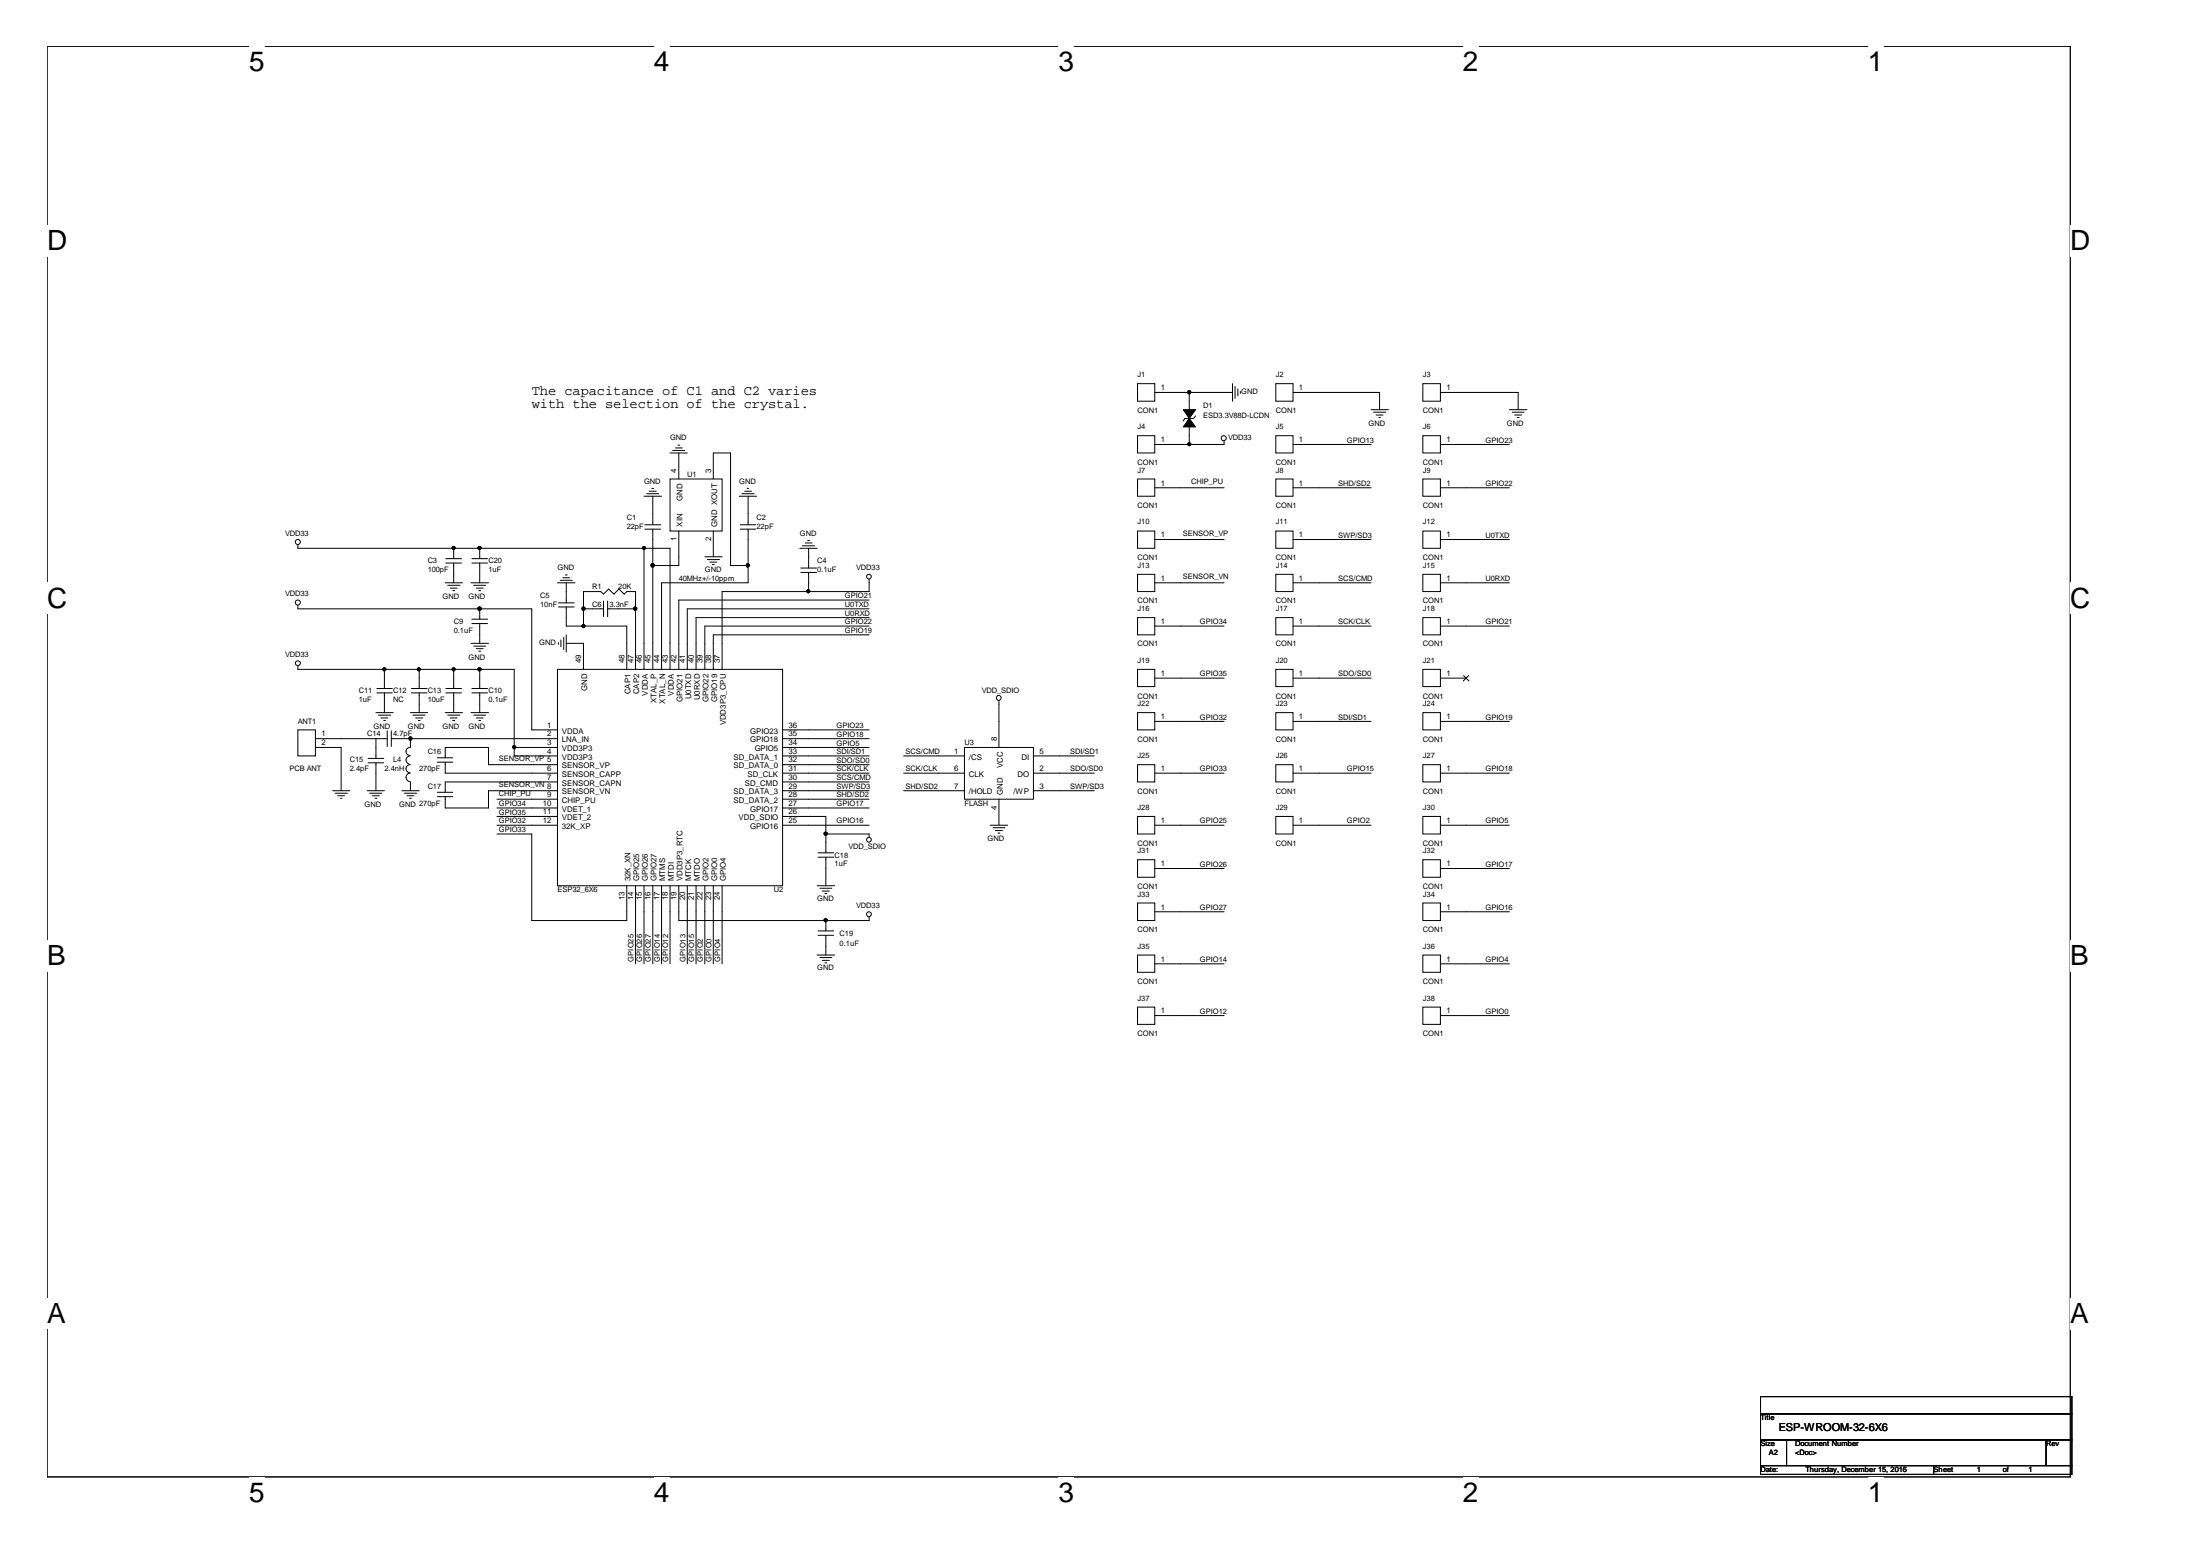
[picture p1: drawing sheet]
<svg xmlns="http://www.w3.org/2000/svg" width="297mm" height="210mm" viewBox="0 0 297 210" stroke-linecap="round" stroke-linejoin="round" font-family="sans-serif">
<path d="M6.3 6.2h273.2v193.2h-273.2z" fill="none" stroke="#000" stroke-width=".14"/>
<g fill="#fff">
<path d="M33.7 6.2h2.1v4.3h-2.1z"/>
<path d="M33.7 199.4h2.1v4.2h-2.1z"/>
<path d="M88.3 6.2h2.1v4.3h-2.1z"/>
<path d="M88.3 199.4h2.1v4.2h-2.1z"/>
<path d="M142.9 6.2h2.1v4.3h-2.1z"/>
<path d="M142.9 199.4h2.1v4.2h-2.1z"/>
<path d="M197.5 6.2h2.1v4.3h-2.1z"/>
<path d="M197.5 199.4h2.1v4.2h-2.1z"/>
<path d="M252.2 6.2h2.1v4.3h-2.1z"/>
<path d="M252.2 199.4h2.1v4.2h-2.1z"/>
<path d="M6.3 30.4h2.8v4.2h-2.8z"/>
<path d="M279.5 30.4h2.8v4.2h-2.8z"/>
<path d="M6.3 78.6h2.8v4.3h-2.8z"/>
<path d="M279.5 78.6h2.8v4.3h-2.8z"/>
<path d="M6.3 126.9h2.6v4.3h-2.6z"/>
<path d="M279.5 126.9h2.6v4.3h-2.6z"/>
<path d="M6.3 175.2h2.6v4.2h-2.6z"/>
<path d="M279.5 175.2h2.6v4.2h-2.6z"/>
</g>
<g fill="none" stroke="#000" stroke-width=".14">
<path d="M153.6 58.8h2.3v2.3h-2.3zM153.6 51.8h2.3v2.4h-2.3zM155.9 53h10.5M160.6 53v2.3M160.6 57.6v2.4M161.4 56.1l-.2 .4h-1.2l-.2 .3M165.3 59.5v.5h-9.4M166.4 51.8v2.4M166.8 52.2v1.6M167.1 52.5v.9M167.5 52.8v.3M172.3 51.8h2.3v2.4h-2.3z"/>
<path d="M172.3 58.8h2.3v2.3h-2.3zM174.6 53h11.7v2.3M185.1 55.3h2.4M185.5 55.6h1.6M185.8 56h.9M186.2 56.4h.2M192.1 58.8h2.4v2.3h-2.4zM192.1 51.8h2.4v2.4h-2.4zM194.5 53h10.5v2.3M203.8 55.3h2.4M204.2 55.6h1.6M204.5 56h.9"/>
<path d="M204.9 56.4h.2M40.2 73.5v.5h50.3v16.4M60.1 78.7h2.3M60.2 76h2.1M60.2 75.4h2.1M60.5 79h1.6M60.8 79.4h.9M61.1 79.7h.3M61.3 74v1.4M61.3 76v2.7M63.6 78.7h2.4M63.7 76h2.1"/>
<path d="M63.7 75.4h2.1M64 79h1.6M64.3 79.4h.9M64.6 79.7h.3M64.8 74v1.4M64.8 76v2.7M75.3 78.7h2.3M75.6 78.3h1.7M76 78h.9M76.3 77.6h.3M76.5 78.7v2.7M87 67h2.3"/>
<path d="M87 74v16.4M87.1 70.8h2.1M87.1 71.4h2.1M87.3 66.6h1.6M87.7 66.3h.9M88 65.9h.3M88.1 67v3.8M88.1 71.4v19M90.5 64.7h7v7h-7zM90.5 61.1h2.3M90.8 60.8h1.7M91.2 60.5h.9"/>
<path d="M91.5 60.1h.3M91.7 61.1v3.6M91.7 71.7v4.6h-3.6M95.2 75.2h2.3M95.5 75.5h1.7M95.8 75.9h1M96.2 76.2h.2M96.3 64.7v-3.6h2.3v15.2h2.4M96.3 71.7v3.5M99.8 67h2.4M99.9 70.8h2.1M99.9 71.4h2.1"/>
<path d="M100.2 66.6h1.6M100.5 66.3h1M100.9 65.9h.2M101 71.4v7.3h-11.7v11.7M101 67v3.8M108 74h2.3M108.1 76.7h2.1M108.1 77.3h2.1M108.3 73.7h1.7M108.7 73.3h.9M109.1 73h.2M109.2 74v2.7"/>
<path d="M109.2 77.3v2.6M117.3 78.2v1.7h-19.8v10.5M153.6 64.7h2.3v2.3h-2.3zM153.6 71.7h2.3v2.3h-2.3zM153.6 77.5h2.3v2.4h-2.3zM155.9 78.7h9.4M155.9 72.8h9.4M155.9 65.8h9.4M172.3 77.5h2.3v2.4h-2.3zM172.3 64.7h2.3v2.3h-2.3zM172.3 71.7h2.3v2.3h-2.3zM174.6 78.7h10.5"/>
<path d="M174.6 60h10.5M174.6 72.8h10.5M174.6 65.8h10.5M192.1 71.7h2.4v2.3h-2.4zM192.1 77.5h2.4v2.4h-2.4zM192.1 64.7h2.4v2.3h-2.4zM194.5 78.7h9.3M194.5 60h9.3M194.5 72.8h9.3M194.5 65.8h9.3M40.2 98.5h2.4v3.5h-2.4zM40.2 81.7v.5h31.6v16.3h3.5"/>
<path d="M40.2 89.9v.5h29.2v11.6h5.9M42.6 99.7h9.7M50.8 96.2h2.3M50.8 99.7v2.7M50.9 93.5h2.1M50.9 92.9h2.1M51.1 96.5h1.6M51.4 96.9h1M51.8 97.3h.2M51.9 90.4v2.5M51.9 93.5v2.7M52.3 98.7v2.1"/>
<path d="M52.8 99.7h22.5M52.8 98.7v2.1M55.4 96.2h2.3M55.4 99.7v1.2M55.5 93.5h2.2M55.5 92.9h2.2M55.8 96.5h1.6M56.1 96.9h1M56.5 97.3h.2M56.6 90.4v2.5M56.6 93.5v2.7M60.1 96.2h2.3"/>
<path d="M60.2 93.5h2.1M60.2 92.9h2.1M60.5 96.5h1.6M60.8 96.9h.9M61.1 97.3h.3M61.3 90.4v2.5M61.3 93.5v2.7M63.6 96.2h2.4M63.6 86.8h2.4M63.7 93.5h2.1M63.7 92.9h2.1M63.7 84.2h2.1"/>
<path d="M63.7 83.6h2.1M64 96.5h1.6M64 87.2h1.6M64.3 96.9h.9M64.3 87.6h.9M64.6 97.3h.3M64.6 87.9h.3M64.8 82.2v1.4M64.8 84.2v2.6M64.8 90.4v2.5M64.8 93.5v2.7M75.3 90.4h30.4v29.2h-30.4z"/>
<path d="M75.4 86.8v.2M75.4 81.4h2.1M75.4 81.9h2.1M75.7 86.4v.9M76.1 86v1.7M76.5 81.9v2.6h8.1v5.9M76.5 85.7v2.3M76.5 86.8h2.3v3.6M78.8 84.5v-4.6h2.3l.4 .3 .7-.7 .7 .7 .7-.7 .7 .7 .3-.3h1.2v10.5M78.8 82.2h2.7M81.5 81.1v2.1M82 82.2h3.8"/>
<path d="M82 81.1v2.1M105.7 99.7h11.6M105.7 98.5h11.6M117.3 82.2h-24.5v8.2M117.3 84.5h-22.1v5.9M117.3 81h-25.6v9.4M117.3 85.7h-21v4.7M117.3 83.4h-23.3v7M134.9 94.6v6.3M153.6 96.2h2.3v2.3h-2.3zM153.6 83.4h2.3v2.3h-2.3zM153.6 90.4h2.3v2.3h-2.3z"/>
<path d="M155.9 97.4h9.4M155.9 91.5h9.4M155.9 84.5h9.4M172.3 96.2h2.3v2.3h-2.3zM172.3 83.4h2.3v2.3h-2.3zM172.3 90.4h2.3v2.3h-2.3zM174.6 97.4h10.5M174.6 91.5h10.5M174.6 84.5h10.5M192.1 90.4h2.4v2.3h-2.4zM192.1 96.2h2.4v2.3h-2.4zM192.1 83.4h2.4v2.3h-2.4z"/>
<path d="M194.5 97.4h9.3M194.5 91.5h3.5M194.5 84.5h9.3M197.6 91.2l.7 .7M198.3 91.2l-.7 .7M42.6 100.9h3.5v5.8M44.9 106.7h2.3M45.3 107.1h1.6M45.6 107.4h.9M46 107.8h.2M49.6 106.7h2.3M49.7 102.4h2.1"/>
<path d="M49.7 103h2.1M49.9 107.1h1.7M50.3 107.4h.9M50.6 107.8h.3M50.8 103v3.7M54.3 106.7h2.3M54.6 107.1h1.7M54.9 107.4h1M55.3 107.8h.2M55.4 100.9a.55 .55 0 0 0-.6 .5 .55 .55 0 0 0 .6 .6M55.4 102a.57 .57 0 0 0-.6 .6 .57 .57 0 0 0 .6 .6M55.4 103.2a.55 .55 0 0 0-.6 .6 .55 .55 0 0 0 .6 .5"/>
<path d="M55.4 104.4a.57 .57 0 0 0-.6 .5 .57 .57 0 0 0 .6 .6M55.4 105.6v1.1M59.1 102.9h2M59.1 102.3h2M59.1 107.5h2M59.1 106.9h2M60.1 102.9v1.5h15.2M60.1 102.3v-1.4h5.9v2.3h9.3M67.1 111.4h8.2M67.1 107.9h8.2M67.1 109.1h8.2M67.1 110.2h8.2"/>
<path d="M67.1 112.6h4.7v11.7h12.8v-4.7M69.4 100.9h5.9M75.3 106.7h-9.3v2.4h-5.9v-1.6M75.3 105.6h-15.2v1.3M85.8 119.6v10.5M87 119.6v10.5M88.1 119.6v10.5M89.3 119.6v10.5M90.5 119.6v10.5M91.7 119.6v4.7h25.6v-.5M92.8 119.6v10.5M94 119.6v10.5"/>
<path d="M95.2 119.6v10.5M96.3 119.6v10.5M97.5 119.6v10.5M105.7 111.4h11.6M105.7 106.7h11.6M105.7 102h11.6M105.7 104.4h11.6M105.7 100.9h11.6M105.7 110.2h5.8v4.9M105.7 103.2h11.6M105.7 105.6h11.6M105.7 107.9h11.6"/>
<path d="M105.7 109.1h11.6M110.3 119.6h2.4M110.4 115.7h2.2M110.4 115.1h2.2M110.7 119.9h1.6M111.5 112.6h5.8v.4M111.5 115.7v3.9M122 106.7h8.2M122 102h8.2M122 104.4h8.2M130.2 100.9h9.3v7h-9.3zM133.7 111.4h2.4"/>
<path d="M134.1 111.7h1.6M134.4 112.1h.9M134.7 112.5h.3M134.9 107.9v3.5M139.5 106.7h8.2M139.5 102h8.2M139.5 104.4h8.2M153.6 116h2.3v2.4h-2.3zM153.6 103.2h2.3v2.4h-2.3zM153.6 110.2h2.3v2.4h-2.3zM155.9 111.4h9.4M155.9 104.4h9.4"/>
<path d="M155.9 117.2h9.4M172.3 103.2h2.3v2.4h-2.3zM172.3 110.2h2.3v2.4h-2.3zM174.6 111.4h10.5M174.6 104.4h10.5M192.1 110.2h2.4v2.4h-2.4zM192.1 116h2.4v2.4h-2.4zM192.1 103.2h2.4v2.4h-2.4zM194.5 111.4h9.3M194.5 104.4h9.3M194.5 117.2h9.3M110.3 128.9h2.4"/>
<path d="M110.4 126.3h2.2M110.4 125.7h2.2M110.7 129.3h1.6M111 129.6h1M111 120.3h1M111.4 130h.2M111.4 120.6h.2M111.5 124.3v1.4M111.5 126.3v2.6M153.6 128.9h2.3v2.3h-2.3zM153.6 121.9h2.3v2.4h-2.3zM153.6 135.9h2.3v2.4h-2.3z"/>
<path d="M155.9 130.1h9.4M155.9 123.1h9.4M155.9 137.1h9.4M192.1 128.9h2.4v2.3h-2.4zM192.1 121.9h2.4v2.4h-2.4zM192.1 135.9h2.4v2.4h-2.4zM194.5 130.1h9.3M194.5 123.1h9.3M194.5 137.1h9.3M237.7 188.5h42v2.4h-42zM237.7 190.9h42v3.5h-42zM237.7 194.4h3.5v3.4h-3.5z"/>
<path d="M237.7 197.8h23.4v1.2h-23.4zM241.2 194.4h35.1v3.4h-35.1zM261.1 197.8h18.6v1.2h-18.6zM276.3 194.4h3.4v3.4h-3.4z"/>
<circle cx="165.2" cy="59.1" r=".34"/>
<circle cx="40.2" cy="73.2" r=".34"/>
<circle cx="117.3" cy="77.8" r=".32"/>
<circle cx="40.2" cy="81.3" r=".34"/>
<circle cx="40.2" cy="89.5" r=".33"/>
<circle cx="134.8" cy="94.2" r=".33"/>
<circle cx="117.3" cy="113.4" r=".32"/>
<circle cx="117.3" cy="123.4" r=".33"/>
</g>
<g fill="#000" stroke="#000" stroke-width=".14">
<path d="M160.6 56.5l.8 1.1h-1.6z" fill-rule="evenodd"/>
<path d="M159.8 55.3h1.6l-.8 1.2z" fill-rule="evenodd"/>
<path d="M160.4 59.8h.3l.1 .2-.1 .1-.1 .1-.2-.1z" fill-rule="evenodd"/>
<path d="M160.4 52.8h.3l.1 .1-.1 .2-.1 .1-.2-.1z" fill-rule="evenodd"/>
<path d="M160.4 59.8h.3l.1 .2-.1 .1-.1 .1-.2-.1z" fill-rule="evenodd"/>
<path d="M160.4 52.8h.3l.1 .1-.1 .2-.1 .1-.2-.1z" fill-rule="evenodd"/>
<path d="M61.1 73.8h.3l.1 .2-.1 .1-.1 .1-.2-.1z" fill-rule="evenodd"/>
<path d="M61.1 73.8h.3l.1 .2-.1 .1-.1 .1-.2-.1z" fill-rule="evenodd"/>
<path d="M64.6 73.8h.3l.1 .2-.1 .1-.2 .1-.1-.1z" fill-rule="evenodd"/>
<path d="M64.6 73.8h.3l.1 .2-.1 .1-.2 .1-.1-.1z" fill-rule="evenodd"/>
<path d="M86.8 73.8h.3l.1 .2-.1 .1-.1 .1-.2-.1z" fill-rule="evenodd"/>
<path d="M86.8 73.8h.3l.1 .2-.1 .1-.1 .1-.2-.1z" fill-rule="evenodd"/>
<path d="M87.9 76.1h.4v.2v.2l-.2 .1-.2-.1z" fill-rule="evenodd"/>
<path d="M87.9 76.1h.4v.2v.2l-.2 .1-.2-.1z" fill-rule="evenodd"/>
<path d="M100.8 76.1h.3l.1 .2-.1 .2-.1 .1-.2-.1z" fill-rule="evenodd"/>
<path d="M100.8 76.1h.3l.1 .2-.1 .2-.1 .1-.2-.1z" fill-rule="evenodd"/>
<path d="M109 79.7h.3v.1v.2h-.2h-.1z" fill-rule="evenodd"/>
<path d="M109 79.7h.3v.1v.2h-.2h-.1z" fill-rule="evenodd"/>
<path d="M51.7 90.2h.3l.1 .2-.1 .1-.1 .1-.2-.1z" fill-rule="evenodd"/>
<path d="M51.7 90.2h.3l.1 .2-.1 .1-.1 .1-.2-.1z" fill-rule="evenodd"/>
<path d="M55.3 99.5h.3v.2v.1l-.2 .1-.1-.1z" fill-rule="evenodd"/>
<path d="M55.3 99.5h.3v.2v.1l-.2 .1-.1-.1z" fill-rule="evenodd"/>
<path d="M56.4 90.2h.3l.1 .2-.1 .1-.1 .1-.2-.1z" fill-rule="evenodd"/>
<path d="M56.4 90.2h.3l.1 .2-.1 .1-.1 .1-.2-.1z" fill-rule="evenodd"/>
<path d="M61.1 90.2h.3l.1 .2-.1 .1-.1 .1-.2-.1z" fill-rule="evenodd"/>
<path d="M61.1 90.2h.3l.1 .2-.1 .1-.1 .1-.2-.1z" fill-rule="evenodd"/>
<path d="M64.6 90.2h.3l.1 .2-.1 .1-.2 .1-.1-.1z" fill-rule="evenodd"/>
<path d="M64.6 82h.3l.1 .1-.1 .2-.2 .1-.1-.1z" fill-rule="evenodd"/>
<path d="M64.6 90.2h.3l.1 .2-.1 .1-.2 .1-.1-.1z" fill-rule="evenodd"/>
<path d="M64.6 82h.3l.1 .1-.1 .2-.2 .1-.1-.1z" fill-rule="evenodd"/>
<path d="M78.6 84.4h.3l.1 .1-.1 .1-.1 .1-.2-.1z" fill-rule="evenodd"/>
<path d="M78.6 82h.3l.1 .1-.1 .2-.1 .1-.2-.1z" fill-rule="evenodd"/>
<path d="M78.6 84.4h.3l.1 .1-.1 .1-.1 .1-.2-.1z" fill-rule="evenodd"/>
<path d="M78.6 82h.3l.1 .1-.1 .2-.1 .1-.2-.1z" fill-rule="evenodd"/>
<path d="M85.6 82h.3l.1 .1-.1 .2-.1 .1-.2-.1z" fill-rule="evenodd"/>
<path d="M85.6 82h.3l.1 .1-.1 .2-.1 .1-.2-.1z" fill-rule="evenodd"/>
<path d="M69.3 100.7h.3v.2v.1l-.2 .1-.1-.1z" fill-rule="evenodd"/>
<path d="M69.3 100.7h.3v.2v.1l-.2 .1-.1-.1z" fill-rule="evenodd"/>
<path d="M111.3 112.4h.3l.1 .1-.1 .2h-.1h-.2z" fill-rule="evenodd"/>
<path d="M111.3 112.4h.3l.1 .1-.1 .2h-.1h-.2z" fill-rule="evenodd"/>
<path d="M111.3 124.1h.3l.1 .1-.1 .2h-.1h-.2z" fill-rule="evenodd"/>
<path d="M111.3 124.1h.3l.1 .1-.1 .2h-.1h-.2z" fill-rule="evenodd"/>
</g>
<g font-size="3.8">
<text x="33.7" y="9.6">5</text>
<text x="88.3" y="9.6">4</text>
<text x="142.9" y="9.6">3</text>
<text x="197.5" y="9.6">2</text>
<text x="252.2" y="9.6">1</text>
<text x="6.3" y="33.8">D</text>
<text x="279.5" y="33.8">D</text>
<text x="6.3" y="82">C</text>
<text x="279.5" y="82">C</text>
<text x="6.3" y="130.3">B</text>
<text x="279.5" y="130.3">B</text>
<text x="6.3" y="178.6">A</text>
<text x="279.5" y="178.6">A</text>
<text x="33.7" y="202.7">5</text>
<text x="88.3" y="202.7">4</text>
<text x="142.9" y="202.7">3</text>
<text x="197.5" y="202.7">2</text>
<text x="252.2" y="202.7">1</text>
</g>
<g font-size="1.9">
<text x="71.8" y="53.3">The capacitance of C1 and C2 varies</text>
<text x="71.8" y="55.1">with the selection of the crystal.</text>
</g>
<text font-size="1.5" x="240.2" y="193.1">ESP-WROOM-32-6X6</text>
<g font-size="1.1">
<text x="156.7" y="52.7">1</text>
<text x="175.4" y="52.7">1</text>
<text x="195.3" y="52.7">1</text>
<text x="156.7" y="59.7">1</text>
<text x="175.4" y="59.7">1</text>
<text x="195.3" y="59.7">1</text>
<text x="91.4" y="63.9" transform="rotate(-90 91.4 63.9)">4</text>
<text x="96" y="63.9" transform="rotate(-90 96 63.9)">3</text>
<text x="156.7" y="65.5">1</text>
<text x="175.4" y="65.5">1</text>
<text x="195.3" y="65.5">1</text>
<text x="92.2" y="71.1" transform="rotate(-90 92.2 71.1)">XIN</text>
<text x="92.2" y="67.6" transform="rotate(-90 92.2 67.6)">GND</text>
<text x="96.8" y="71.1" transform="rotate(-90 96.8 71.1)">GND XOUT</text>
<text x="91.4" y="73.1" transform="rotate(-90 91.4 73.1)">1</text>
<text x="96" y="73.1" transform="rotate(-90 96 73.1)">2</text>
<text x="156.7" y="72.5">1</text>
<text x="175.4" y="72.5">1</text>
<text x="195.3" y="72.5">1</text>
<text x="156.7" y="78.4">1</text>
<text x="175.4" y="78.4">1</text>
<text x="195.3" y="78.4">1</text>
<text x="78.5" y="89.5" transform="rotate(-90 78.5 89.5)">49</text>
<text x="84.3" y="89.5" transform="rotate(-90 84.3 89.5)">48</text>
<text x="85.5" y="89.5" transform="rotate(-90 85.5 89.5)">47</text>
<text x="86.7" y="89.5" transform="rotate(-90 86.7 89.5)">46</text>
<text x="87.8" y="89.5" transform="rotate(-90 87.8 89.5)">45</text>
<text x="89" y="89.5" transform="rotate(-90 89 89.5)">44</text>
<text x="90.2" y="89.5" transform="rotate(-90 90.2 89.5)">43</text>
<text x="91.4" y="89.5" transform="rotate(-90 91.4 89.5)">42</text>
<text x="92.5" y="89.5" transform="rotate(-90 92.5 89.5)">41</text>
<text x="93.7" y="89.5" transform="rotate(-90 93.7 89.5)">40</text>
<text x="94.9" y="89.5" transform="rotate(-90 94.9 89.5)">39</text>
<text x="96" y="89.5" transform="rotate(-90 96 89.5)">38</text>
<text x="97.2" y="89.5" transform="rotate(-90 97.2 89.5)">37</text>
<text x="156.7" y="84.2">1</text>
<text x="175.4" y="84.2">1</text>
<text x="195.3" y="84.2">1</text>
<text x="79.3" y="93.3" transform="rotate(-90 79.3 93.3)">GND</text>
<text x="85.1" y="93.7" transform="rotate(-90 85.1 93.7)">CAP1</text>
<text x="86.3" y="93.7" transform="rotate(-90 86.3 93.7)">CAP2</text>
<text x="87.5" y="93.9" transform="rotate(-90 87.5 93.9)">VDDA</text>
<text x="88.6" y="94.9" transform="rotate(-90 88.6 94.9)">XTAL_P</text>
<text x="89.8" y="95" transform="rotate(-90 89.8 95)">XTAL_N</text>
<text x="91" y="93.9" transform="rotate(-90 91 93.9)">VDDA</text>
<text x="92.2" y="94.8" transform="rotate(-90 92.2 94.8)">GPIO21</text>
<text x="93.3" y="94.4" transform="rotate(-90 93.3 94.4)">U0TXD</text>
<text x="94.5" y="94.5" transform="rotate(-90 94.5 94.5)">U0RXD</text>
<text x="95.7" y="94.8" transform="rotate(-90 95.7 94.8)">GPIO22</text>
<text x="96.8" y="94.8" transform="rotate(-90 96.8 94.8)">GPIO19</text>
<text x="156.7" y="91.2">1</text>
<text x="175.4" y="91.2">1</text>
<text x="195.3" y="91.2">1</text>
<text x="43.4" y="99.4">1</text>
<text x="43.4" y="100.6">2</text>
<text x="73.9" y="98.2">1</text>
<text x="73.9" y="99.4">2</text>
<text x="73.9" y="100.6">3</text>
<text x="73.9" y="101.7">4</text>
<text x="75.9" y="99">VDDA</text>
<text x="75.9" y="100.2">LNA_IN</text>
<text x="75.9" y="101.4">VDD3P3</text>
<text x="98" y="97.9" transform="rotate(-90 98 97.9)">VDD3P3_CPU</text>
<text x="101.3" y="100.2">GPIO18</text>
<text x="101.3" y="99">GPIO23</text>
<text x="101.9" y="101.4">GPIO5</text>
<text x="106.5" y="101.7">33</text>
<text x="106.5" y="100.6">34</text>
<text x="106.5" y="99.4">35</text>
<text x="106.5" y="98.2">36</text>
<text x="128.8" y="101.7">1</text>
<text x="134.6" y="100.1" transform="rotate(-90 134.6 100.1)">8</text>
<text x="140.3" y="101.7">5</text>
<text x="156.7" y="97.1">1</text>
<text x="175.4" y="97.1">1</text>
<text x="195.3" y="97.1">1</text>
<text x="73.9" y="104.1">6</text>
<text x="73.9" y="105.3">7</text>
<text x="73.9" y="107.6">9</text>
<text x="75.9" y="102.5">VDD3P3</text>
<text x="75.9" y="103.7">SENSOR_VP</text>
<text x="75.9" y="104.9">SENSOR_CAPP</text>
<text x="75.9" y="106.1">SENSOR_CAPN</text>
<text x="75.9" y="107.2">SENSOR_VN</text>
<text x="99" y="107.2">SD_DATA_3</text>
<text x="99" y="103.7">SD_DATA_0</text>
<text x="99" y="102.5">SD_DATA_1</text>
<text x="100.6" y="106.1">SD_CMD</text>
<text x="100.9" y="104.9">SD_CLK</text>
<text x="106.5" y="107.6">28</text>
<text x="106.5" y="106.4">29</text>
<text x="106.5" y="105.3">30</text>
<text x="106.5" y="104.1">31</text>
<text x="106.5" y="102.9">32</text>
<text x="128.8" y="104.1">6</text>
<text x="128.8" y="106.4">7</text>
<text x="130.8" y="102.5">/CS</text>
<text x="130.8" y="104.9">CLK</text>
<text x="130.8" y="107.2">/HOLD</text>
<text x="135.4" y="107.3" transform="rotate(-90 135.4 107.3)">GND</text>
<text x="135.4" y="103.7" transform="rotate(-90 135.4 103.7)">VCC</text>
<text x="136.8" y="107.2">/WP</text>
<text x="137.4" y="104.9">DO</text>
<text x="137.9" y="102.5">DI</text>
<text x="140.3" y="104.1">2</text>
<text x="140.3" y="106.4">3</text>
<text x="156.7" y="104.1">1</text>
<text x="175.4" y="104.1">1</text>
<text x="195.3" y="104.1">1</text>
<text x="73.3" y="108.8">10</text>
<text x="73.3" y="109.9">11</text>
<text x="73.3" y="111.1">12</text>
<text x="75.9" y="108.4">CHIP_PU</text>
<text x="75.9" y="109.6">VDET_1</text>
<text x="75.9" y="110.7">VDET_2</text>
<text x="75.9" y="111.9">32K_XP</text>
<text x="99" y="108.4">SD_DATA_2</text>
<text x="99.7" y="110.7">VDD_SDIO</text>
<text x="101.3" y="111.9">GPIO16</text>
<text x="101.3" y="109.6">GPIO17</text>
<text x="106.5" y="109.9">26</text>
<text x="106.5" y="111.1">25</text>
<text x="106.5" y="108.8">27</text>
<text x="134.6" y="109.3" transform="rotate(-90 134.6 109.3)">4</text>
<text x="156.7" y="111.1">1</text>
<text x="175.4" y="111.1">1</text>
<text x="195.3" y="111.1">1</text>
<text x="85.1" y="119" transform="rotate(-90 85.1 119)">32K_XN</text>
<text x="86.3" y="119" transform="rotate(-90 86.3 119)">GPIO25</text>
<text x="87.5" y="119" transform="rotate(-90 87.5 119)">GPIO26</text>
<text x="88.6" y="119" transform="rotate(-90 88.6 119)">GPIO27</text>
<text x="89.8" y="119" transform="rotate(-90 89.8 119)">MTMS</text>
<text x="91" y="119" transform="rotate(-90 91 119)">MTDI</text>
<text x="92.2" y="119" transform="rotate(-90 92.2 119)">VDD3P3_RTC</text>
<text x="93.3" y="119" transform="rotate(-90 93.3 119)">MTCK</text>
<text x="94.5" y="119" transform="rotate(-90 94.5 119)">MTDO</text>
<text x="95.7" y="119" transform="rotate(-90 95.7 119)">GPIO2</text>
<text x="96.8" y="119" transform="rotate(-90 96.8 119)">GPIO0</text>
<text x="98" y="119" transform="rotate(-90 98 119)">GPIO4</text>
<text x="156.7" y="116.9">1</text>
<text x="195.3" y="116.9">1</text>
<text x="84.3" y="121.6" transform="rotate(-90 84.3 121.6)">13</text>
<text x="85.5" y="121.6" transform="rotate(-90 85.5 121.6)">14</text>
<text x="86.7" y="121.6" transform="rotate(-90 86.7 121.6)">15</text>
<text x="87.8" y="121.6" transform="rotate(-90 87.8 121.6)">16</text>
<text x="89" y="121.6" transform="rotate(-90 89 121.6)">17</text>
<text x="90.2" y="121.6" transform="rotate(-90 90.2 121.6)">18</text>
<text x="91.4" y="121.6" transform="rotate(-90 91.4 121.6)">19</text>
<text x="92.5" y="121.6" transform="rotate(-90 92.5 121.6)">20</text>
<text x="93.7" y="121.6" transform="rotate(-90 93.7 121.6)">21</text>
<text x="94.9" y="121.6" transform="rotate(-90 94.9 121.6)">22</text>
<text x="96" y="121.6" transform="rotate(-90 96 121.6)">23</text>
<text x="97.2" y="121.6" transform="rotate(-90 97.2 121.6)">24</text>
<text x="156.7" y="122.8">1</text>
<text x="195.3" y="122.8">1</text>
<text x="156.7" y="129.8">1</text>
<text x="195.3" y="129.8">1</text>
<text x="156.7" y="136.8">1</text>
<text x="195.3" y="136.8">1</text>
</g>
<g font-size="1">
<text x="153.6" y="50.9">J1</text>
<text x="167.6" y="53.1">GND</text>
<text x="172.3" y="50.9">J2</text>
<text x="192.1" y="50.9">J3</text>
<text x="90.5" y="59.5">GND</text>
<text x="153.6" y="58">J4</text>
<text x="153.6" y="55.7">CON1</text>
<text x="162.4" y="55">D1</text>
<text x="162.4" y="56.4">ESD3.3V88D-LCDN</text>
<text x="165.8" y="59.5">VDD33</text>
<text x="172.3" y="55.7">CON1</text>
<text x="172.3" y="58">J5</text>
<text x="181.9" y="59.7">GPIO13</text>
<text x="184.8" y="57.5">GND</text>
<text x="192.1" y="58">J6</text>
<text x="192.1" y="55.7">CON1</text>
<text x="200.6" y="59.7">GPIO23</text>
<text x="203.5" y="57.5">GND</text>
<text x="87" y="65.3">GND</text>
<text x="92.8" y="64.4">U1</text>
<text x="99.8" y="65.3">GND</text>
<text x="153.6" y="62.8">CON1</text>
<text x="153.6" y="63.8">J7</text>
<text x="160.8" y="65.4">CHIP_PU</text>
<text x="172.3" y="62.8">CON1</text>
<text x="172.3" y="63.8">J8</text>
<text x="180.7" y="65.6">SHD/SD2</text>
<text x="192.1" y="62.8">CON1</text>
<text x="192.1" y="63.8">J9</text>
<text x="200.6" y="65.6">GPIO22</text>
<text x="84.6" y="70.2">C1</text>
<text x="84.6" y="71.4">22pF</text>
<text x="102.2" y="70.2">C2</text>
<text x="102.2" y="71.4">22pF</text>
<text x="153.6" y="68.6">CON1</text>
<text x="153.6" y="70.8">J10</text>
<text x="172.3" y="68.6">CON1</text>
<text x="172.3" y="70.8">J11</text>
<text x="192.1" y="70.8">J12</text>
<text x="192.1" y="68.6">CON1</text>
<text x="38.5" y="72.3">VDD33</text>
<text x="57.7" y="76">C3</text>
<text x="57.7" y="77.2">100pF</text>
<text x="66" y="76">C20</text>
<text x="66" y="77.2">1uF</text>
<text x="75.3" y="77">GND</text>
<text x="95.2" y="77.2">GND</text>
<text x="108" y="72.3">GND</text>
<text x="110.3" y="76">C4</text>
<text x="110.3" y="77.2">0.1uF</text>
<text x="115.6" y="77">VDD33</text>
<text x="153.6" y="75.6">CON1</text>
<text x="153.6" y="76.6">J13</text>
<text x="159.7" y="72.4">SENSOR_VP</text>
<text x="172.3" y="76.6">J14</text>
<text x="172.3" y="75.6">CON1</text>
<text x="180.7" y="72.6">SWP/SD3</text>
<text x="192.1" y="75.6">CON1</text>
<text x="192.1" y="76.6">J15</text>
<text x="200.6" y="72.6">U0TXD</text>
<text x="38.5" y="80.5">VDD33</text>
<text x="59.7" y="80.9">GND</text>
<text x="63.2" y="80.9">GND</text>
<text x="72.9" y="80.7">C5</text>
<text x="72.9" y="81.9">10nF</text>
<text x="80" y="79.6">R1</text>
<text x="80" y="81.9">C6</text>
<text x="82.3" y="81.9">3.3nF</text>
<text x="83.5" y="79.6">20K</text>
<text x="91.7" y="78.4">40MHz+/-10ppm</text>
<text x="114.1" y="83.1">U0RXD</text>
<text x="114.1" y="80.7">GPIO21</text>
<text x="114.1" y="81.9">U0TXD</text>
<text x="153.6" y="82.5">J16</text>
<text x="153.6" y="81.4">CON1</text>
<text x="159.7" y="78.2">SENSOR_VN</text>
<text x="172.3" y="81.4">CON1</text>
<text x="172.3" y="82.5">J17</text>
<text x="180.7" y="78.4">SCS/CMD</text>
<text x="192.1" y="81.4">CON1</text>
<text x="192.1" y="82.5">J18</text>
<text x="200.6" y="78.4">U0RXD</text>
<text x="38.5" y="88.7">VDD33</text>
<text x="61.3" y="84.3">C9</text>
<text x="61.3" y="85.4">0.1uF</text>
<text x="63.2" y="89">GND</text>
<text x="72.8" y="87.1">GND</text>
<text x="114.1" y="84.3">GPIO22</text>
<text x="114.1" y="85.4">GPIO19</text>
<text x="153.6" y="87.3">CON1</text>
<text x="153.6" y="89.5">J19</text>
<text x="162" y="84.3">GPIO34</text>
<text x="172.3" y="87.3">CON1</text>
<text x="172.3" y="89.5">J20</text>
<text x="180.7" y="84.3">SCK/CLK</text>
<text x="192.1" y="89.5">J21</text>
<text x="192.1" y="87.3">CON1</text>
<text x="200.6" y="84.3">GPIO21</text>
<text x="48.4" y="93.6">C11</text>
<text x="48.4" y="94.8">1uF</text>
<text x="53.1" y="93.6">C12</text>
<text x="53.1" y="94.8">NC</text>
<text x="57.7" y="93.6">C13</text>
<text x="57.7" y="94.8">10uF</text>
<text x="66" y="93.6">C10</text>
<text x="66" y="94.8">0.1uF</text>
<text x="132.5" y="93.6">VDD_SDIO</text>
<text x="153.6" y="95.3">J22</text>
<text x="153.6" y="94.3">CON1</text>
<text x="162" y="91.3">GPIO35</text>
<text x="172.3" y="95.3">J23</text>
<text x="172.3" y="94.3">CON1</text>
<text x="180.7" y="91.3">SDO/SD0</text>
<text x="192.1" y="94.3">CON1</text>
<text x="192.1" y="95.3">J24</text>
<text x="40.2" y="97.7">ANT1</text>
<text x="49.6" y="99.4">C14</text>
<text x="50.4" y="98.4">GND</text>
<text x="53.1" y="99.4">4.7pF</text>
<text x="55.1" y="98.4">GND</text>
<text x="57.7" y="101.8">C16</text>
<text x="59.7" y="98.4">GND</text>
<text x="63.2" y="98.4">GND</text>
<text x="112.9" y="101.8">SDI/SD1</text>
<text x="112.9" y="100.6">GPIO5</text>
<text x="112.9" y="99.5">GPIO18</text>
<text x="112.9" y="98.3">GPIO23</text>
<text x="122.3" y="101.8">SCS/CMD</text>
<text x="130.2" y="100.6">U3</text>
<text x="144.5" y="101.8">SDI/SD1</text>
<text x="153.6" y="100.1">CON1</text>
<text x="162" y="97.1">GPIO32</text>
<text x="172.3" y="100.1">CON1</text>
<text x="180.7" y="97.1">SDI/SD1</text>
<text x="192.1" y="100.1">CON1</text>
<text x="200.6" y="97.1">GPIO19</text>
<text x="39.1" y="104.1">PCB ANT</text>
<text x="47.2" y="102.9">C15</text>
<text x="47.2" y="104.1">2.4pF</text>
<text x="51.9" y="104.1">2.4nH</text>
<text x="53.1" y="102.9">L4</text>
<text x="56.6" y="104.1">270pF</text>
<text x="57.7" y="106.4">C17</text>
<text x="67.4" y="107.4">CHIP_PU</text>
<text x="67.4" y="102.8">SENSOR_VP 5</text>
<text x="67.4" y="106.3">SENSOR_VN 8</text>
<text x="112.9" y="103">SDO/SD0</text>
<text x="112.9" y="104.1">SCK/CLK</text>
<text x="112.9" y="105.3">SCS/CMD</text>
<text x="112.9" y="106.5">SWP/SD3</text>
<text x="112.9" y="107.6">SHD/SD2</text>
<text x="122.3" y="104.1">SCK/CLK</text>
<text x="122.3" y="106.5">SHD/SD2</text>
<text x="144.5" y="106.5">SWP/SD3</text>
<text x="144.5" y="104.1">SDO/SD0</text>
<text x="153.6" y="102.3">J25</text>
<text x="153.6" y="107.2">CON1</text>
<text x="162" y="104.1">GPIO33</text>
<text x="172.3" y="102.3">J26</text>
<text x="172.3" y="107.2">CON1</text>
<text x="181.9" y="104.1">GPIO15</text>
<text x="192.1" y="102.3">J27</text>
<text x="192.1" y="107.2">CON1</text>
<text x="200.6" y="104.1">GPIO18</text>
<text x="49.2" y="108.9">GND</text>
<text x="53.9" y="108.9">GND 270pF</text>
<text x="67.4" y="110">GPIO35</text>
<text x="67.4" y="108.8">GPIO34</text>
<text x="67.4" y="111.1">GPIO32</text>
<text x="67.4" y="112.3">GPIO33</text>
<text x="112.9" y="111.1">GPIO16</text>
<text x="112.9" y="108.8">GPIO17</text>
<text x="130.2" y="108.8">FLASH</text>
<text x="133.3" y="113.6">GND</text>
<text x="153.6" y="109.4">J28</text>
<text x="162" y="111.1">GPIO25</text>
<text x="172.3" y="109.4">J29</text>
<text x="181.9" y="111.1">GPIO2</text>
<text x="192.1" y="109.4">J30</text>
<text x="200.6" y="111.1">GPIO5</text>
<text x="112.7" y="115.8">C18</text>
<text x="112.7" y="116.9">1uF</text>
<text x="114.6" y="114.6">VDD_SDIO</text>
<text x="153.6" y="115.2">J31</text>
<text x="153.6" y="120">CON1</text>
<text x="153.6" y="114.1">CON1</text>
<text x="162" y="117">GPIO26</text>
<text x="172.3" y="114.1">CON1</text>
<text x="192.1" y="114.1">CON1</text>
<text x="192.1" y="115.2">J32</text>
<text x="192.1" y="120">CON1</text>
<text x="200.6" y="117">GPIO17</text>
<text x="75.3" y="120.5">ESP32_6X6</text>
<text x="104.5" y="120.5">U2</text>
<text x="110.3" y="121.6">GND</text>
<text x="115.6" y="122.6">VDD33</text>
<text x="153.6" y="121">J33</text>
<text x="153.6" y="125.8">CON1</text>
<text x="162" y="122.8">GPIO27</text>
<text x="192.1" y="121">J34</text>
<text x="192.1" y="125.8">CON1</text>
<text x="200.6" y="122.8">GPIO16</text>
<text x="85.6" y="129.9" transform="rotate(-90 85.6 129.9)">GPIO25</text>
<text x="86.7" y="129.9" transform="rotate(-90 86.7 129.9)">GPIO26</text>
<text x="87.9" y="129.9" transform="rotate(-90 87.9 129.9)">GPIO27</text>
<text x="89.1" y="129.9" transform="rotate(-90 89.1 129.9)">GPIO14</text>
<text x="90.2" y="129.9" transform="rotate(-90 90.2 129.9)">GPIO12</text>
<text x="92.5" y="129.9" transform="rotate(-90 92.5 129.9)">GPIO13</text>
<text x="93.7" y="129.9" transform="rotate(-90 93.7 129.9)">GPIO15</text>
<text x="94.9" y="129.9" transform="rotate(-90 94.9 129.9)">GPIO2</text>
<text x="96.1" y="129.9" transform="rotate(-90 96.1 129.9)">GPIO0</text>
<text x="97.2" y="129.9" transform="rotate(-90 97.2 129.9)">GPIO4</text>
<text x="110.3" y="131">GND</text>
<text x="113.4" y="126.3">C19</text>
<text x="113.4" y="127.7">0.1uF</text>
<text x="153.6" y="128.1">J35</text>
<text x="162" y="129.9">GPIO14</text>
<text x="192.1" y="128.1">J36</text>
<text x="200.6" y="129.9">GPIO4</text>
<text x="153.6" y="132.9">CON1</text>
<text x="153.6" y="135.1">J37</text>
<text x="162" y="136.8">GPIO12</text>
<text x="192.1" y="132.9">CON1</text>
<text x="192.1" y="135.1">J38</text>
<text x="200.6" y="136.8">GPIO0</text>
<text x="153.6" y="139.8">CON1</text>
<text x="192.1" y="139.8">CON1</text>
<text x="237.7" y="191.7">Title</text>
<text x="237.7" y="195.3">Size</text>
<text x="238.8" y="196.4">A2</text>
<text x="242.4" y="195.3">Document Number</text>
<text x="242.4" y="196.4">&lt;Doc&gt;</text>
<text x="276.3" y="195.3">Rev</text>
<text x="237.7" y="198.7">Date:</text>
<text x="243.8" y="198.7">Thursday, December 15, 2016</text>
<text x="261.1" y="198.7">Sheet</text>
<text x="266.9" y="198.7">1</text>
<text x="270.4" y="198.7">of</text>
<text x="273.9" y="198.7">1</text>
</g>
</svg>
